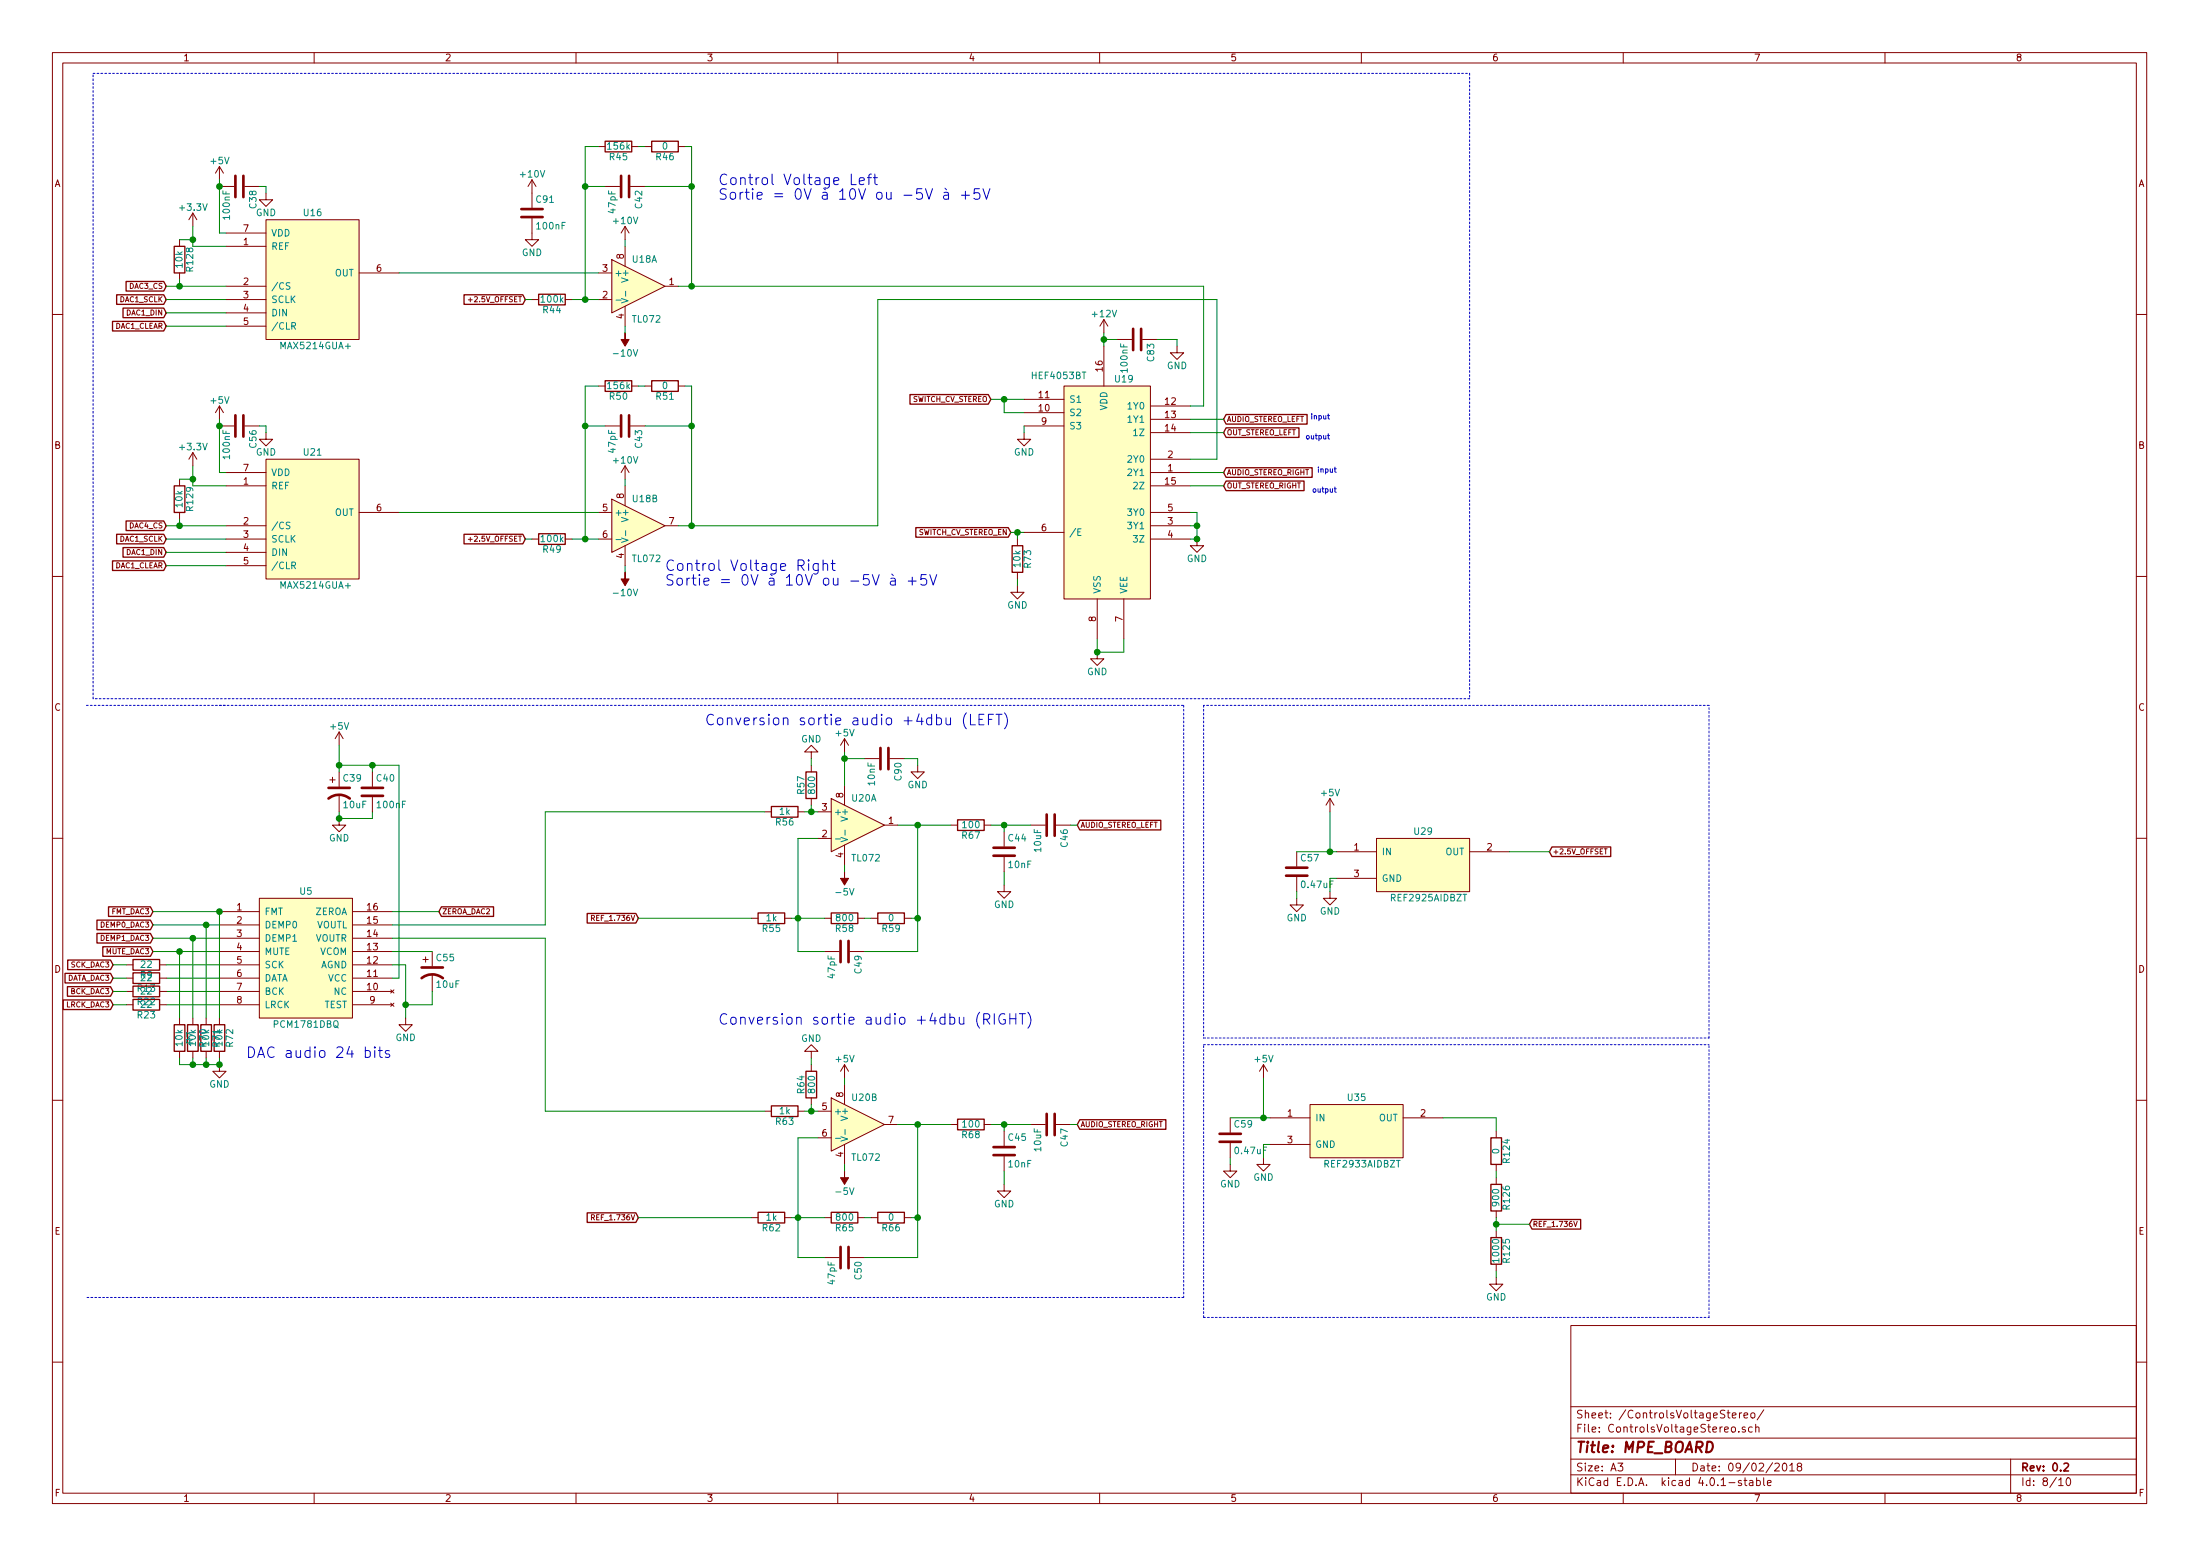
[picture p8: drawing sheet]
<svg xmlns="http://www.w3.org/2000/svg" width="420mm" height="297mm" viewBox="0 0 420 297" stroke-linecap="round" stroke-linejoin="round" font-family="sans-serif">
<g fill="none" stroke="#840000" stroke-width=".19">
<path d="M10 10h400v277h-400zM12 12h396v273.1h-396zM60 10v2M110 10v2M160 10v2M210 10v2M260 10v2M310 10v2M360 10v2M41.9 35.6h2.8M41.9 31.8v2.5M41.9 31.8l-.8 1.3"/>
<path d="M41.9 31.8l.8 1.3M46.7 35.6h2.8M50.8 36.9v1.2h1.3l-1.3 1.3-1.3-1.3h1.3M101.6 34.3v5.4M101.6 34.3l-.8 1.3M101.6 34.3l.8 1.3M114.3 28h1.3M115.6 35.6h2.8M120.4 35.6h2.8M120.6 28h1.3M123.2 28h1.3M129.5 28h1.3"/>
<path d="M34.3 45.8v1.2M34.3 52.1v1.3M36.8 40.7v2.5M36.8 40.7l-.7 1.2M36.8 40.7l.8 1.2M43.2 54.6h7.6M43.2 57.2h7.6M43.2 47h7.6M43.2 59.7h7.6M43.2 44.5h7.6M50.8 41.9h17.8v22.9h-17.8zM68.6 52.1h7.6"/>
<path d="M101.6 41.7v4.1h1.3l-1.3 1.2-1.3-1.2h1.3M101.6 57.2h1.3M107.9 57.2h1.3M114.3 57.2h2.5M114.3 52.1h2.5M116.8 49.6l10.2 5-10.2 5.1zM119.4 43.2v2.6M119.4 47v3.8M119.4 58.5v3.8M119.4 43.2l-.8 1.3M119.4 43.2l.7 1.3M127 54.6h2.5"/>
<path d="M10 60h2M41.9 77.5v2.5M41.9 77.5l-.8 1.3M41.9 77.5l.8 1.3M43.2 62.3h7.6M114.3 73.7h1.3M120.6 73.7h1.3M123.2 73.7h1.3M129.5 73.7h1.3M195.6 78.8h7.6M195.6 76.2h7.6M203.2 73.7h16.5v40.6h-16.5z"/>
<path d="M210.8 61v2.5M210.8 66.1v7.6M210.8 61l-.7 1.3M210.8 61l.8 1.3M213.4 64.8h2.8M218.2 64.8h2.8M219.7 77.5h7.6M224.8 66.1v1.2h1.3l-1.3 1.3-1.3-1.3h1.3M408 60h2M34.3 91.5v1.2M34.3 97.8v1.3M36.8 86.4v2.5"/>
<path d="M36.8 86.4l-.7 1.3M36.8 86.4l.8 1.3M41.9 81.3h2.8M43.2 90.2h7.6M43.2 92.7h7.6M46.7 81.3h2.8M50.8 87.7h17.8v22.8h-17.8zM50.8 82.6v1.3h1.3l-1.3 1.2-1.3-1.2h1.3M68.6 97.8h7.6M114.3 97.8h2.5M115.6 81.3h2.8M116.8 95.3l10.2 5.1-10.2 5z"/>
<path d="M119.4 88.9v2.6M119.4 92.7v3.9M119.4 88.9l-.8 1.3M119.4 88.9l.7 1.3M120.4 81.3h2.8M195.6 82.6v1.3h1.2l-1.2 1.2-1.3-1.2h1.3M195.6 81.3h7.6M219.7 97.8h7.6M219.7 90.2h7.6M219.7 87.7h7.6M219.7 80h7.6M219.7 82.6h7.6"/>
<path d="M219.7 92.7h7.6M10 110h2M43.2 102.9h7.6M43.2 100.4h7.6M43.2 105.4h7.6M43.2 108h7.6M101.6 102.9h1.3M107.9 102.9h1.3M114.3 102.9h2.5M119.4 104.2v3.8M127 100.4h2.5M194.3 111.8v1.3h1.3l-1.3 1.2-1.3-1.2h1.3"/>
<path d="M194.3 102.9v1.3M194.3 109.3v1.2M195.6 101.6h7.6M209.5 114.3v7.7M214.6 114.3v7.7M219.7 102.9h7.6M219.7 100.4h7.6M228.6 102.9v1.3h1.3l-1.3 1.2-1.3-1.2h1.3M408 110h2M64.8 139.7l-.8 1.3M64.8 139.7v2.6M64.8 139.7l.7 1.3"/>
<path d="M209.5 124.5v1.3h1.3l-1.3 1.2-1.2-1.2h1.2M63 148.9h1M63.5 148.4v1M64.8 156.2v1.3h1.2l-1.2 1.3-1.3-1.3h1.3M64.8 147.4v2.8M64.8 151.7v3.3M71.1 147.4v2.8M71.1 152.2v2.8M146 155h1.3M152.4 155h1.3M154.9 143.5h1.3l-1.3-1.2-1.2 1.2h1.2v1.3M154.9 146.1v1.3"/>
<path d="M154.9 152.4v1.3M156.2 155h2.5M158.7 152.4l10.2 5.1-10.2 5.1zM161.3 141v2.5M161.3 149.9v3.8M161.3 141l-.8 1.3M161.3 141l.8 1.3M165.1 144.8h2.8M168.9 157.5h2.5M169.9 144.8h2.8M175.3 146.1v1.3h1.2l-1.2 1.2-1.3-1.2h1.3M181.6 157.5h1.3"/>
<path d="M188 157.5h1.2M191.8 158.8v2.8M196.8 157.5h2.8M201.7 157.5h2.8M254 152.4l-.8 1.3M254 152.4v2.6M254 152.4l.8 1.3M10 160h2M41.9 174h7.6M41.9 176.6h7.6M41.9 179.1h7.6M49.5 171.5h17.8v22.8h-17.8z"/>
<path d="M67.3 174h7.6M67.3 176.6h7.6M67.3 179.1h7.6M113 175.3l.4-.1 .1-.4-.5-.1v1M143.5 175.3h1.3M149.9 175.3h1.2M156.2 160.1h2.5M157.5 175.3h1.2M161.3 161.3v3.8M163.8 175.3h1.3M166.4 175.3h1.2M172.7 175.3h1.3"/>
<path d="M191.8 168.9v1.3h1.2l-1.2 1.3-1.3-1.3h1.3M191.8 163.6v2.8M247.6 171.5v1.3h1.3l-1.3 1.2-1.2-1.2h1.2M247.6 162.6v2.8M247.6 167.4v2.8M254 170.2v1.3h1.3l-1.3 1.3-1.3-1.3h1.3M255.3 162.6h7.6M255.3 167.7h7.6M262.9 160.1h17.8v10.1h-17.8zM280.7 162.6h7.6M306.4 162h.5M408 160h2"/>
<path d="M24.1 184.2h1.3M24.1 186.7h1.3M24.1 189.3h1.3M24.1 191.8h1.3M30.5 184.2h1.2M30.5 186.7h1.2M30.5 189.3h1.2M30.5 191.8h1.2M34.3 194.3v1.3M36.8 194.3v1.3M39.4 194.3v1.3M41.9 181.6h7.6"/>
<path d="M41.9 184.2h7.6M41.9 186.7h7.6M41.9 189.3h7.6M41.9 191.8h7.6M41.9 194.3v1.3M67.3 181.6h7.6M67.3 184.2h7.6M67.3 186.7h7.6M67.3 189.3h7.6M67.3 191.8h7.6M74.6 191.5l.6 .6M74.6 189l.6 .6"/>
<path d="M75.2 191.5l-.6 .6M75.2 189l-.6 .6M77.5 194.3v1.3h1.2l-1.2 1.3-1.3-1.3h1.3M80.8 183.2h1M81.3 182.7v1M82.5 181.6v2.8M82.5 186v3.3M157.5 181.6h2.8M162.3 181.6h2.8M10 210h2M34.3 200.7v1.3M36.8 200.7v1.3"/>
<path d="M39.4 200.7v1.3M41.9 203.2v1.3h1.3l-1.3 1.3-1.3-1.3h1.3M41.9 200.7v1.3M146 212.1h1.3M152.4 212.1h1.3M154.9 200.7h1.3l-1.3-1.3-1.2 1.3h1.2v1.3M154.9 203.2v1.3M154.9 209.6v1.3M156.2 212.1h2.5M156.2 217.2h2.5M158.7 209.6l10.2 5.1-10.2 5zM161.3 203.2v2.6"/>
<path d="M161.3 207v3.9M161.3 218.5v3.8M161.3 203.2l-.8 1.3M161.3 203.2l.8 1.3M168.9 214.7h2.5M181.6 214.7h1.3M188 214.7h1.2M191.8 215.9v2.8M196.8 214.7h2.8M201.7 214.7h2.8M234.9 213.4v2.8M234.9 218.2v2.8"/>
<path d="M241.3 203.2l-.8 1.3M241.3 203.2v2.6M241.3 203.2l.8 1.3M242.6 213.4h7.6M242.6 218.5h7.6M250.2 210.9h17.8v10.1h-17.8zM268 213.4h7.6M285.7 215.9v1.3M408 210h2M113 232.4h.4l.1-.4-.5-.1v1M143.5 232.4h1.3M149.9 232.4h1.2"/>
<path d="M157.5 232.4h1.2M163.8 232.4h1.3M166.4 232.4h1.2M172.7 232.4h1.3M191.8 226.1v1.3h1.2l-1.2 1.2-1.3-1.2h1.3M191.8 220.8v2.8M234.9 222.3v1.3h1.3l-1.3 1.2-1.2-1.2h1.2M241.3 221v1.3h1.3l-1.3 1.3-1.3-1.3h1.3M285.7 222.3v1.3M285.7 224.8v1.3M285.7 231.2v1.2M285.7 235v1.3"/>
<path d="M300.6 233.2l.3 .9 .3-.9M157.5 240.1h2.8M162.3 240.1h2.8M285.7 243.9v1.2h1.3l-1.3 1.3-1.2-1.3h1.2M285.7 241.3v1.3M300 253h108v32.1h-108zM10 260h2M300 278.5h108M300 274.5h108M300 268.5h108M309 279.3h.9l-.5 .6 .5 .1v.7l-.2 .1-.7-.1M320 278.5v3"/>
<path d="M330.7 272.5l.2-.1 .5 .1v.6l-.1 .2-.4 .1-.2-.1zM330.8 270.2l.7-.1v-.3l-.4-.1-.3 .2 .1 .7h.6M332.1 273.3v.1M332.2 269.7v1M332.6 269.7l-.4 .3M333.1 270.2l.7-.1-.1-.3-.4-.1-.2 .2v.7h.6M333.3 272.5a.37 .37 0 0 0-.6 .1l.1 .2 .5 .2 .1 .1-.3 .3-.4-.1M334.4 269.8l.2-.1 .5 .1 .1 .6-.2 .2-.4 .1-.2-.1zM334.6 272.5l-.4-.1-.3 .3 .1 .6 .2 .1 .4-.1M335.3 272.5l.2-.1 .4 .1v.9M335.3 271.9v1.5M336.9 269.1l-1.3 2"/>
<path d="M339 279.5l.5-.2 .3 .4-.9 1.1h.9M340.5 279.5l.2-.2a.81 .81 0 0 1 .6 .6 .81 .81 0 0 1-.3 .8l-.1 .1a.79 .79 0 0 1-.4-1.3zM341.8 279.7l.4-.4v1.5M343.5 279.9l-.3-.2 .1-.2 .2-.2 .4 .1 .2 .2-.1 .2-.5 .1-.3 .3 .1 .5 .2 .1h.3l.3-.3v-.3l-.3-.3M384 278.5v6.6M408 260h2M60 285.1v1.9M110 285.1v1.9M160 285.1v1.9M210 285.1v1.9M260 285.1v1.9M300 281.5h108"/>
<path d="M310 285.1v1.9M332.6 282.7a.37 .37 0 0 0-.6 .1l.1 .2 .5 .2v.1l-.2 .3-.4-.1M333.1 282.6h.5M333.3 282.1v1.3l.3 .2M334.1 282.7h.6l.1 .9M334.8 283h-.5l-.2 .2 .2 .4 .5-.1M335.5 282.7l.4-.1 .3 .3-.1 .6h-.6M335.5 282.1v1.5M336.8 282.1v1.3l.2 .2M337.5 283.1l.8-.1-.1-.3-.4-.1-.3 .2 .1 .7h.6M341.8 280.8h.9M360 285.1v1.9"/>
<path d="M393.2 282.5l.4-.4v1.5M393.2 283.6h.8M394.7 282.3l.2-.2a.81 .81 0 0 1 .6 .6 .81 .81 0 0 1-.3 .8l-.1 .1a.79 .79 0 0 1-.4-1.3z"/>
</g>
<path d="M394.2 279.5l.6-.2 .2 .4-.9 1.1h.9" fill="none" stroke="#840000" stroke-width=".3"/>
<g fill="#ffffc2" stroke="#ffffc2" stroke-width=".19">
<path d="M116.8 49.6l10.2 5-10.2 5.1z"/>
<path d="M116.8 95.3l10.2 5.1-10.2 5z"/>
<path d="M203.2 73.7h16.5v40.6h-16.5z"/>
<path d="M158.7 152.4l10.2 5.1-10.2 5.1z"/>
<path d="M158.7 209.6l10.2 5.1-10.2 5z"/>
<path d="M49.5 171.5h17.8v22.8h-17.8z"/>
<path d="M50.8 41.9h17.8v22.9h-17.8z"/>
<path d="M50.8 87.7h17.8v22.8h-17.8z"/>
<path d="M262.9 160.1h17.8v10.1h-17.8z"/>
<path d="M250.2 210.9h17.8v10.1h-17.8z"/>
</g>
<g fill="none" stroke="#008484" stroke-width=".19">
<path d="M55.4 54h-.5l-.2 .2 .1 .3 .5 .2v.4l-.2 .1h-.4M117.7 57.3h.9M118.7 57l1.3 .4-1.3 .4M119.5 55.6v1M55.7 62.2h.6l.1-.5-.7-.1v1.3M56 62.2l.4 .7M55.4 99.7h-.5l-.2 .2 .1 .3 .5 .3v.3l-.2 .2-.4-.1M55.7 108l.6-.1 .1-.5-.7-.1v1.3M56 108l.4 .6M117.7 103h.9M118.7 102.7l1.3 .4-1.3 .4M119.5 101.3v1"/>
<path d="M206.5 101h-.7v1.2h.7M160.6 159.9l1.3 .4-1.3 .4M161.4 158.5v.9M159.6 160.2h.9M159.6 217.3h.9M160.6 217l1.3 .4-1.3 .4M161.4 215.6v1"/>
</g>
<g fill="none" stroke="#840000" stroke-width=".51">
<path d="M45 33.6v4M46.5 33.6v4M99.6 39.9h4M118.6 33.6v4M120.1 33.6v4M99.6 41.4h4M45 79.3v4M46.5 79.3v4M118.6 79.3v4M120.1 79.3v4M216.4 62.8v4M217.9 62.8v4"/>
<path d="M62.7 152.4a3.3 3.3 0 0 1 4.1 0M62.7 150.4h4.1M69.1 151.9h4.1M69.1 150.4h4.1M168.1 142.8v4M169.7 142.8v4M199.9 155.5v4M201.4 155.5v4M160.5 179.6v4.1M162.1 179.6v4.1M189.7 163.4h4.1M189.7 161.8h4.1"/>
<path d="M245.6 167.2h4.1M245.6 165.6h4.1M80.5 186.7a3.3 3.3 0 0 1 4.1 0M80.5 184.7h4.1M189.7 219h4.1M199.9 212.6v4.1M201.4 212.6v4.1M232.9 218h4.1M232.9 216.4h4.1M160.5 238v4.1M162.1 238v4.1M189.7 220.5h4.1"/>
</g>
<g fill="none" stroke="#840000" stroke-width=".25">
<path d="M115.6 27h5v2h-5zM124.5 27h5v2h-5zM22.3 56.3h9l.4 .9-.4 .9h-9zM23.5 58.8h7.8l.4 .9-.4 .9h-7.8zM24.1 53.7h7.2l.4 .9-.4 1h-7.2zM33.3 47h2v5.1h-2zM88.6 56.3h11.2l.5 .9-.5 .9h-11.2zM102.9 56.2h5v2h-5zM21.5 61.4h9.8l.4 .9-.4 .9h-9.8zM115.6 72.7h5v2h-5zM124.5 72.7h5v2h-5zM173.8 75.3h14.9l.5 .9-.5 1h-14.9z"/>
<path d="M234.2 79.1h15.4v1.9h-15.4l-.5-1zM24.1 99.5h7.2l.4 .9-.4 .9h-7.2zM33.3 92.7h2v5.1h-2zM234.2 91.8h14.8v1.9h-14.8l-.5-1zM234.2 81.7h13.9v1.8h-13.9l-.5-.9zM234.2 89.3h16.4v1.8h-16.4l-.5-.9zM21.5 107.1h9.8l.4 .9-.4 .9h-9.8zM22.3 102h9l.4 .9-.4 .9h-9zM23.5 104.5h7.8l.4 .9-.4 1h-7.8zM88.6 102h11.2l.5 .9-.5 .9h-11.2zM102.9 101.9h5v2h-5zM174.9 100.7h17.7l.4 .9-.4 1h-17.7z"/>
<path d="M193.3 104.2h2v5.1h-2zM147.3 154h5.1v2h-5.1zM153.9 147.4h2.1v5h-2.1zM182.9 156.5h5.1v2h-5.1zM206.2 156.6h15.5v1.8h-15.5l-.5-.9zM18.5 175.7h10.2l.5 .9-.5 .9h-10.2zM18.5 178.2h10.2l.5 .9-.5 .9h-10.2zM20.7 173.1h8l.5 .9-.5 .9h-8zM84.3 173.1h10v1.8h-10l-.5-.9zM112.1 174.4h9.3l.5 .9-.5 .9h-9.3zM144.8 174.3h5.1v2h-5.1zM158.7 174.3h5.1v2h-5.1z"/>
<path d="M167.6 174.3h5.1v2h-5.1zM296.4 161.7h11.2v1.8h-11.2l-.5-.9zM12.1 190.9h9l.5 .9-.5 .9h-9zM12.4 185.8h8.7l.5 .9-.5 .9h-8.7zM12.9 188.4h8.2l.5 .9-.5 .9h-8.2zM12.9 183.3h8.2l.5 .9-.5 .9h-8.2zM19.6 180.7h9.1l.5 .9-.5 1h-9.1zM25.4 183.2h5.1v2h-5.1zM25.4 185.7h5.1v2h-5.1zM25.4 188.3h5.1v2h-5.1zM25.4 190.8h5.1v2h-5.1zM33.3 195.6h2v5.1h-2z"/>
<path d="M35.8 195.6h2v5.1h-2zM38.4 195.6h2v5.1h-2zM40.9 195.6h2v5.1h-2zM147.3 211.1h5.1v2h-5.1zM153.9 204.5h2.1v5.1h-2.1zM182.9 213.7h5.1v2h-5.1zM206.2 213.8h16.5v1.8h-16.5l-.5-.9zM284.7 217.2h2.1v5.1h-2.1zM112.1 231.5h9.3l.5 .9-.5 1h-9.3zM144.8 231.4h5.1v2.1h-5.1zM158.7 231.4h5.1v2.1h-5.1zM167.6 231.4h5.1v2.1h-5.1z"/>
<path d="M284.7 236.3h2.1v5h-2.1zM284.7 226.1h2.1v5.1h-2.1zM292.6 232.8h9.3v1.8h-9.3l-.5-.9z"/>
</g>
<g fill="none" stroke="#0000c2" stroke-width=".19">
<path d="M162.6 33.2v2h.9M164.1 34.6l1-.2-.1-.4-.6-.1-.3 .3 .1 .9 .2 .1 .6-.1M165.7 33.9h.7M166.4 33.2l-.4 .1-.1 .2v1.7M166.8 33.9h.8M167.1 33.2v1.8l.1 .1 .4 .1M176.8 36l.6 2 .7-2M180.3 36.8h.8l.1 1.2M180.5 35.9l.3 .3M181.2 37.2l-.7 .1a.39 .39 0 0 0-.3 .4 .39 .39 0 0 0 .3 .3l.7-.1M183.6 37.3h1.5M184.4 36.5v1.5"/>
<path d="M187 36h-.9l-.1 1 .3-.2 .7 .1 .1 .3-.1 .7-.2 .1h-.5l-.3-.1M187.7 36l.7 2 .7-2M154.4 106.9l-.1 .1 .1 .1 .1-.1-.1-.1v.2M156.3 107.6v1.6a.56 .56 0 0 1-.9 .3M156.3 107.7a.68 .68 0 0 0-.9 .1l-.1 .2 .1 .7 .3 .2 .6-.1M157.2 107.8a.51 .51 0 0 1 .9 .1v1M157.2 106.9v2M158.7 107.6h.8M159 106.9v1.7l.1 .2 .4 .1M166.6 109.7l.7 2 .6-2M170.1 110.5h.8l.1 1.2M170.3 109.6l.3 .3"/>
<path d="M171 110.8l-.7 .1a.39 .39 0 0 0-.3 .4 .39 .39 0 0 0 .3 .4l.7-.1M173.5 110.9h1.5M174.2 110.2v1.5M176.9 109.7h-1l-.1 1 .3-.2 .7 .1 .2 .2-.1 .7-.3 .2h-.5l-.3-.2M177.6 109.7l.6 2 .7-2M184.6 136.1a2.34 2.34 0 0 0 0 3M185.3 136.4v2h1M187 137.3h.6M187.9 136.4h-.9v2h.9M188.8 137.3h.6M189.7 136.4h-.9v2M190.2 136.4h1.2"/>
<path d="M190.8 136.4v2M191.8 136.1a2.26 2.26 0 0 1 0 3M71.6 199.9l-.1 .1 .1 .1 .1-.1-.1-.1v.2M72.5 199.9v1.7l.1 .2 .4 .1M187.9 194.6h.7a.55 .55 0 0 0 .4-.6 .55 .55 0 0 0-.4-.5h-.7v2M188.4 194.6l.6 .9M189.9 193.5v2M191.9 193.6a.92 .92 0 0 0-1.1 .3 .92 .92 0 0 0 .1 1.1 .7 .7 0 0 0 1.1 .3v-.6h-.4M192.9 193.5v2M192.9 194.5h1.1M194 193.5v2M194.7 193.5h1.1"/>
<path d="M195.2 193.5v2M196.3 193.2a2.26 2.26 0 0 1 0 3.1M69.8 200.6a.71 .71 0 0 1 .8 .1v1a.67 .67 0 0 1-.8 .1M71.6 200.5v1.4M72.3 200.5h.7M74.3 200.6l-.4-.1-.3 .3 .1 .3 .6 .2 .1 .2-.1 .3-.1 .1-.6-.1"/>
</g>
<g fill="#840000" stroke="#840000" stroke-width=".19">
<path d="M161.3 166.4v1.3h.8l-.8 1.2-.8-1.2h.8z"/>
<path d="M161.3 223.6v1.2h.8l-.8 1.3-.8-1.3h.8z"/>
<path d="M119.4 63.5v1.3h.7l-.7 1.3-.8-1.3h.8z"/>
<path d="M119.4 109.3v1.2h.7l-.7 1.3-.8-1.3h.8z"/>
</g>
<g fill="none" stroke="#008400" stroke-width=".19">
<path d="M41.9 34.3v10.2h1.3M49.5 35.6h1.3v1.3M111.8 35.6h3.8M114.3 28h-2.5v29.2M121.9 28h1.3M123.2 35.6h8.9M130.8 28h1.3v26.6M31.7 57.2h11.5M31.7 54.6h11.5M31.7 59.7h11.5M34.3 53.4v1.2M34.3 45.8h2.5"/>
<path d="M36.8 43.2v3.8h6.4M76.2 52.1h38.1M100.3 57.2h1.3M109.2 57.2h5.1M119.4 45.8v1.2M129.5 54.6h100.4v22.9h-2.6M31.7 62.3h11.5M114.3 73.7h-2.5v29.2M119.4 62.3v1.2M121.9 73.7h1.3M130.8 73.7h1.3v26.7M189.2 76.2h6.4"/>
<path d="M191.8 76.2v2.6h3.8M210.8 63.5v2.6M210.8 64.8h2.6M221 64.8h3.8v1.3M34.3 99.1v1.3M34.3 91.5h2.5M36.8 88.9v3.8h6.4M41.9 80v10.2h1.3M49.5 81.3h1.3v1.3M76.2 97.8h38.1M111.8 81.3h3.8M119.4 91.5v1.2"/>
<path d="M123.2 81.3h8.9M195.6 81.3v1.3M227.3 87.7h5.1v-30.5h-64.8v43.2h-38.1M227.3 97.8h1.3v5.1h-1.3M227.3 92.7h6.4M227.3 82.6h6.4M227.3 80h6.4M227.3 90.2h6.4M31.7 102.9h11.5M31.7 100.4h11.5M31.7 108h11.5M31.7 105.4h11.5"/>
<path d="M100.3 102.9h1.3M109.2 102.9h5.1M119.4 108v1.3M193 101.6h2.6M194.3 101.6v1.3M194.3 110.5v1.3M227.3 100.4h1.3M209.5 122v2.5h5.1v-2.5M64.8 146.1h11.4v40.6h-1.3M64.8 155v1.2h6.3v-1.2M64.8 142.3v5.1M71.1 146.1v1.3"/>
<path d="M146 155h-41.9v21.6h-29.2M153.7 155h2.5M154.9 144.8v1.3M154.9 153.7v1.3M161.3 143.5v6.4M161.3 144.8h3.8M171.4 157.5h10.2M172.7 144.8h2.6v1.3M175.3 157.5v24.1h-10.2M189.2 157.5h7.6M191.8 157.5v1.3M204.5 157.5h1.2"/>
<path d="M254 155v7.6M29.2 174h12.7v20.3M29.2 176.6h12.7M29.2 179.1h12.7M36.8 179.1v15.2M39.4 176.6v17.7M74.9 179.1h29.2v33h41.9M74.9 174h8.9M121.9 175.3h21.6M151.1 175.3h6.4M156.2 160.1h-3.8v21.5h5.1M161.3 165.1v1.3"/>
<path d="M165.1 175.3h1.3M174 175.3h1.3M191.8 166.4v2.5M247.6 162.6h7.7M247.6 170.2v1.3M255.3 167.7h-1.3v2.5M288.3 162.6h7.6M21.6 186.7h2.5M21.6 189.3h2.5M21.6 191.8h2.5M21.6 184.2h2.5M29.2 181.6h12.7"/>
<path d="M31.7 186.7h10.2M31.7 189.3h10.2M31.7 191.8h10.2M31.7 184.2h10.2M34.3 181.6v12.7M74.9 181.6h7.6M74.9 184.2h2.6v10.1M82.5 189.3v2.5h-5M34.3 202v1.2h7.6v-1.2M36.8 202v1.2M39.4 202v1.2M153.7 212.1h2.5"/>
<path d="M154.9 202v1.2M154.9 210.9v1.2M156.2 217.2h-3.8v22.9h5.1M161.3 205.8v1.2M171.4 214.7h10.2M175.3 214.7v25.4h-10.2M189.2 214.7h7.6M191.8 214.7v1.2M204.5 214.7h1.2M234.9 213.4h7.7M241.3 205.8v7.6M242.6 218.5h-1.3v2.5"/>
<path d="M275.6 213.4h10.1v2.5M121.9 232.4h21.6M151.1 232.4h6.4M161.3 222.3v1.3M165.1 232.4h1.3M174 232.4h1.3M191.8 223.6v2.5M234.9 221v1.3M285.7 223.6v1.2M285.7 232.4v2.6M285.7 233.7h6.4M285.7 242.6v1.3"/>
</g>
<g fill="#008400" stroke="#008400" stroke-width=".25">
<circle cx="111.8" cy="57.2" r=".51"/>
<circle cx="111.8" cy="35.6" r=".51"/>
<circle cx="132.1" cy="35.6" r=".51"/>
<circle cx="132.1" cy="54.6" r=".51"/>
<circle cx="111.8" cy="102.9" r=".51"/>
<circle cx="111.8" cy="81.3" r=".51"/>
<circle cx="132.1" cy="81.3" r=".51"/>
<circle cx="132.1" cy="100.4" r=".51"/>
<circle cx="209.6" cy="124.5" r=".51"/>
<circle cx="191.8" cy="76.2" r=".51"/>
<circle cx="152.4" cy="175.3" r=".51"/>
<circle cx="154.9" cy="155" r=".51"/>
<circle cx="175.3" cy="157.5" r=".51"/>
<circle cx="191.8" cy="157.5" r=".51"/>
<circle cx="152.4" cy="232.4" r=".51"/>
<circle cx="154.9" cy="212.1" r=".51"/>
<circle cx="175.3" cy="214.7" r=".51"/>
<circle cx="191.8" cy="214.7" r=".51"/>
<circle cx="175.3" cy="175.3" r=".51"/>
<circle cx="175.3" cy="232.4" r=".51"/>
<circle cx="194.3" cy="101.6" r=".51"/>
<circle cx="228.6" cy="100.4" r=".51"/>
<circle cx="228.6" cy="102.9" r=".51"/>
<circle cx="210.8" cy="64.8" r=".51"/>
<circle cx="161.3" cy="144.8" r=".51"/>
<circle cx="77.5" cy="191.8" r=".51"/>
<circle cx="41.9" cy="174" r=".51"/>
<circle cx="39.4" cy="176.6" r=".51"/>
<circle cx="41.9" cy="203.2" r=".51"/>
<circle cx="36.8" cy="179.1" r=".51"/>
<circle cx="34.3" cy="181.6" r=".51"/>
<circle cx="39.4" cy="203.2" r=".51"/>
<circle cx="36.8" cy="203.2" r=".51"/>
<circle cx="64.8" cy="156.2" r=".51"/>
<circle cx="71.1" cy="146.1" r=".51"/>
<circle cx="64.8" cy="146.1" r=".51"/>
<circle cx="41.9" cy="35.6" r=".51"/>
<circle cx="34.3" cy="54.6" r=".51"/>
<circle cx="36.8" cy="45.8" r=".51"/>
<circle cx="41.9" cy="81.3" r=".51"/>
<circle cx="34.3" cy="100.4" r=".51"/>
<circle cx="36.8" cy="91.5" r=".51"/>
<circle cx="254" cy="162.6" r=".51"/>
<circle cx="241.3" cy="213.4" r=".51"/>
<circle cx="285.7" cy="233.7" r=".51"/>
</g>
<g fill="none" stroke="#0000c2" stroke-width=".19" stroke-dasharray=".3 .4">
<path d="M17.8 14h262.9M280.7 14v119.4M16.5 134.7h26.7M17.8 133.4v-119.4M41.9 134.7h184.2M226.1 134.7v113M229.9 134.7v63.5M280.7 133.4h-262.9M326.4 134.7h-96.5M229.9 198.2h96.5M229.9 199.4h96.5M326.4 198.2v-63.5"/>
<path d="M226.1 247.7h-209.6M229.9 251.5h96.5M229.9 251.5v-52.1M326.4 251.5v-52.1"/>
</g>
<g font-size="2.8" fill="#0000c2">
<text x="137.2" y="35.3">Control Voltage Left</text>
<text x="137.2" y="38.1">Sortie = 0V à 10V ou -5V à +5V</text>
<text x="127" y="109">Control Voltage Right</text>
<text x="127" y="111.8">Sortie = 0V à 10V ou -5V à +5V</text>
<text x="134.6" y="138.5">Conversion sortie audio +4dbu (LEFT)</text>
<text x="137.2" y="195.6">Conversion sortie audio +4dbu (RIGHT)</text>
<text x="47" y="202">DAC audio 24 bits</text>
</g>
<text font-size="2.8" fill="#840000" x="301" y="277.3">Title: MPE_BOARD</text>
<g font-size="2.1" fill="#840000">
<text x="301" y="273.5">File: ControlsVoltageStereo.sch</text>
<text x="301" y="270.8">Sheet: /ControlsVoltageStereo/</text>
<text x="301" y="280.9">Size: A3</text>
<text x="323" y="280.9">Date: 09/02/2018</text>
<text x="386" y="280.9">Rev: 0.2</text>
<text x="301" y="283.7">KiCad E.D.A. kicad 4.0.1-stable</text>
<text x="386" y="283.7">Id: 8/10</text>
</g>
<g font-size="1.8" fill="#840000">
<text x="35" y="11.7">1</text>
<text x="85" y="11.7">2</text>
<text x="135" y="11.7">3</text>
<text x="185" y="11.7">4</text>
<text x="235" y="11.7">5</text>
<text x="285" y="11.7">6</text>
<text x="335" y="11.7">7</text>
<text x="385" y="11.7">8</text>
<text x="10.4" y="35.7">A</text>
<text x="408.4" y="35.7">A</text>
<text x="46.5" y="46.8">1</text>
<text x="46.5" y="44.2">7</text>
<text x="71.9" y="51.9">6</text>
<text x="115.1" y="51.9">3</text>
<text x="119.1" y="49.4" transform="rotate(-90 119.1 49.4)">8</text>
<text x="46.5" y="54.4">2</text>
<text x="46.5" y="56.9">3</text>
<text x="46.5" y="59.5">4</text>
<text x="115.1" y="56.9">2</text>
<text x="127.8" y="54.4">1</text>
<text x="46.5" y="62">5</text>
<text x="119.1" y="60.8" transform="rotate(-90 119.1 60.8)">4</text>
<text x="210.6" y="70.9" transform="rotate(-90 210.6 70.9)">16</text>
<text x="198.4" y="76">11</text>
<text x="222.6" y="77.3">12</text>
<text x="198.4" y="78.5">10</text>
<text x="198.9" y="81.1">9</text>
<text x="222.6" y="79.8">13</text>
<text x="222.6" y="82.3">14</text>
<text x="10.4" y="85.7">B</text>
<text x="46.5" y="90">7</text>
<text x="223" y="90">1</text>
<text x="223" y="87.4">2</text>
<text x="408.4" y="85.7">B</text>
<text x="46.5" y="92.5">1</text>
<text x="119.1" y="95.1" transform="rotate(-90 119.1 95.1)">8</text>
<text x="222.6" y="92.5">15</text>
<text x="46.5" y="100.1">2</text>
<text x="71.9" y="97.6">6</text>
<text x="115.1" y="97.6">5</text>
<text x="127.8" y="100.1">7</text>
<text x="198.9" y="101.4">6</text>
<text x="223" y="100.1">3</text>
<text x="223" y="97.6">5</text>
<text x="46.5" y="102.7">3</text>
<text x="46.5" y="105.2">4</text>
<text x="46.5" y="107.7">5</text>
<text x="115.1" y="102.7">6</text>
<text x="119.1" y="106.6" transform="rotate(-90 119.1 106.6)">4</text>
<text x="223" y="102.7">4</text>
<text x="209.3" y="118.6" transform="rotate(-90 209.3 118.6)">8</text>
<text x="214.4" y="118.6" transform="rotate(-90 214.4 118.6)">7</text>
<text x="10.4" y="135.7">C</text>
<text x="408.4" y="135.7">C</text>
<text x="157" y="154.7">3</text>
<text x="161" y="152.3" transform="rotate(-90 161 152.3)">8</text>
<text x="157" y="159.8">2</text>
<text x="169.7" y="157.3">1</text>
<text x="161" y="163.7" transform="rotate(-90 161 163.7)">4</text>
<text x="258.6" y="162.3">1</text>
<text x="258.6" y="167.4">3</text>
<text x="284" y="162.3">2</text>
<text x="45.2" y="173.8">1</text>
<text x="70.2" y="173.8">16</text>
<text x="45.2" y="176.3">2</text>
<text x="45.2" y="178.9">3</text>
<text x="70.2" y="178.9">14</text>
<text x="70.2" y="176.3">15</text>
<text x="10.4" y="185.7">D</text>
<text x="45.2" y="181.4">4</text>
<text x="45.2" y="183.9">5</text>
<text x="70.2" y="183.9">12</text>
<text x="70.2" y="181.4">13</text>
<text x="408.4" y="185.7">D</text>
<text x="45.2" y="186.5">6</text>
<text x="45.2" y="189">7</text>
<text x="45.2" y="191.6">8</text>
<text x="70.2" y="189">10</text>
<text x="70.2" y="186.5">11</text>
<text x="70.6" y="191.6">9</text>
<text x="161" y="209.4" transform="rotate(-90 161 209.4)">8</text>
<text x="157" y="211.9">5</text>
<text x="169.7" y="214.4">7</text>
<text x="245.9" y="213.1">1</text>
<text x="271.3" y="213.1">2</text>
<text x="157" y="217">6</text>
<text x="161" y="220.9" transform="rotate(-90 161 220.9)">4</text>
<text x="245.9" y="218.2">3</text>
<text x="10.4" y="235.7">E</text>
<text x="408.4" y="235.7">E</text>
<text x="10.5" y="285.7">F</text>
<text x="35" y="286.7">1</text>
<text x="85" y="286.7">2</text>
<text x="135" y="286.7">3</text>
<text x="185" y="286.7">4</text>
<text x="235" y="286.7">5</text>
<text x="285" y="286.7">6</text>
<text x="335" y="286.7">7</text>
<text x="385" y="286.7">8</text>
<text x="408.5" y="285.7">F</text>
</g>
<g font-size="1.8" fill="#008484">
<text x="116.2" y="28.5">156k</text>
<text x="126.5" y="28.5">0</text>
<text x="40.3" y="31.3">+5V</text>
<text x="99.5" y="33.9">+10V</text>
<text x="116.5" y="30.6">R45</text>
<text x="125.4" y="30.6">R46</text>
<text x="34.5" y="40.2">+3.3V</text>
<text x="43.9" y="41.7" transform="rotate(-90 43.9 41.7)">100nF</text>
<text x="48.8" y="41.2">GND</text>
<text x="49" y="39.7" transform="rotate(-90 49 39.7)">C38</text>
<text x="58.1" y="41.2">U16</text>
<text x="102.5" y="38.7">C91</text>
<text x="117.6" y="40.6" transform="rotate(-90 117.6 40.6)">47pF</text>
<text x="122.6" y="39.7" transform="rotate(-90 122.6 39.7)">C42</text>
<text x="51.8" y="47.7">REF</text>
<text x="51.8" y="45.1">VDD</text>
<text x="102.6" y="43.8">100nF</text>
<text x="117.3" y="42.8">+10V</text>
<text x="34.8" y="51" transform="rotate(-90 34.8 51)">10k</text>
<text x="36.9" y="51.7" transform="rotate(-90 36.9 51.7)">R128</text>
<text x="63.8" y="52.7">OUT</text>
<text x="99.6" y="48.9">GND</text>
<text x="117.3" y="52.7">+</text>
<text x="120" y="53.6" transform="rotate(-90 120 53.6)">V+</text>
<text x="120.8" y="50.1">U18A</text>
<text x="51.8" y="55.3">/CS</text>
<text x="51.8" y="57.8">SCLK</text>
<text x="103.5" y="57.7">100k</text>
<text x="103.8" y="59.8">R44</text>
<text x="51.8" y="60.4">DIN</text>
<text x="51.8" y="62.9">/CLR</text>
<text x="120.9" y="61.6">TL072</text>
<text x="208.7" y="60.5">+12V</text>
<text x="53.9" y="66.6">MAX5214GUA+</text>
<text x="117.5" y="68.1">-10V</text>
<text x="215.3" y="70.9" transform="rotate(-90 215.3 70.9)">100nF</text>
<text x="220.4" y="68.9" transform="rotate(-90 220.4 68.9)">C83</text>
<text x="222.8" y="70.4">GND</text>
<text x="40.3" y="77">+5V</text>
<text x="116.2" y="74.3">156k</text>
<text x="116.5" y="76.3">R50</text>
<text x="125.4" y="76.3">R51</text>
<text x="126.5" y="74.3">0</text>
<text x="197.3" y="72.4">HEF4053BT</text>
<text x="204.2" y="76.9">S1</text>
<text x="213" y="73">U19</text>
<text x="204.2" y="82">S3</text>
<text x="204.2" y="79.4">S2</text>
<text x="211.5" y="78.4" transform="rotate(-90 211.5 78.4)">VDD</text>
<text x="215.5" y="78.1">1Y0</text>
<text x="215.5" y="80.7">1Y1</text>
<text x="216.6" y="83.2">1Z</text>
<text x="34.5" y="85.9">+3.3V</text>
<text x="43.9" y="87.4" transform="rotate(-90 43.9 87.4)">100nF</text>
<text x="48.8" y="87">GND</text>
<text x="49" y="85.4" transform="rotate(-90 49 85.4)">C56</text>
<text x="58.1" y="87">U21</text>
<text x="117.3" y="88.5">+10V</text>
<text x="117.6" y="86.3" transform="rotate(-90 117.6 86.3)">47pF</text>
<text x="122.6" y="85.4" transform="rotate(-90 122.6 85.4)">C43</text>
<text x="193.6" y="87">GND</text>
<text x="215.5" y="88.3">2Y0</text>
<text x="51.8" y="93.4">REF</text>
<text x="51.8" y="90.8">VDD</text>
<text x="120.9" y="95.8">U18B</text>
<text x="215.5" y="90.8">2Y1</text>
<text x="216.6" y="93.4">2Z</text>
<text x="34.8" y="96.8" transform="rotate(-90 34.8 96.8)">10k</text>
<text x="36.9" y="97.4" transform="rotate(-90 36.9 97.4)">R129</text>
<text x="51.8" y="101">/CS</text>
<text x="63.8" y="98.5">OUT</text>
<text x="117.3" y="98.5">+</text>
<text x="120" y="99.3" transform="rotate(-90 120 99.3)">V+</text>
<text x="215.5" y="101">3Y1</text>
<text x="215.5" y="98.5">3Y0</text>
<text x="51.8" y="103.5">SCLK</text>
<text x="51.8" y="106.1">DIN</text>
<text x="103.5" y="103.5">100k</text>
<text x="103.8" y="105.5">R49</text>
<text x="120.9" y="107.3">TL072</text>
<text x="204.2" y="102.3">/E</text>
<text x="216.6" y="103.5">3Z</text>
<text x="226.6" y="107.3">GND</text>
<text x="51.8" y="108.6">/CLR</text>
<text x="53.9" y="112.4">MAX5214GUA+</text>
<text x="117.5" y="113.8">-10V</text>
<text x="194.9" y="108.2" transform="rotate(-90 194.9 108.2)">10k</text>
<text x="196.9" y="108.3" transform="rotate(-90 196.9 108.3)">R73</text>
<text x="210.2" y="113.3" transform="rotate(-90 210.2 113.3)">VSS</text>
<text x="215.3" y="113.3" transform="rotate(-90 215.3 113.3)">VEE</text>
<text x="192.4" y="116.2">GND</text>
<text x="207.6" y="128.9">GND</text>
<text x="63.2" y="139.3">+5V</text>
<text x="153" y="141.7">GND</text>
<text x="159.7" y="140.5">+5V</text>
<text x="65.6" y="149.2">C39</text>
<text x="72" y="149.2">C40</text>
<text x="167.1" y="149.8" transform="rotate(-90 167.1 149.8)">10nF</text>
<text x="172.2" y="148.9" transform="rotate(-90 172.2 148.9)">C90</text>
<text x="65.7" y="154.3">10uF</text>
<text x="72.2" y="154.3">100nF</text>
<text x="148.9" y="155.5">1k</text>
<text x="153.6" y="151.5" transform="rotate(-90 153.6 151.5)">R57</text>
<text x="155.7" y="151.4" transform="rotate(-90 155.7 151.4)">800</text>
<text x="159.3" y="155.6">+</text>
<text x="162.7" y="153">U20A</text>
<text x="173.3" y="150.5">GND</text>
<text x="252.4" y="152">+5V</text>
<text x="62.8" y="160.6">GND</text>
<text x="148.2" y="157.6">R56</text>
<text x="161.9" y="156.4" transform="rotate(-90 161.9 156.4)">V+</text>
<text x="183.8" y="160.1">R67</text>
<text x="183.9" y="158.1">100</text>
<text x="192.6" y="160.6">C44</text>
<text x="203.9" y="161.6" transform="rotate(-90 203.9 161.6)">C46</text>
<text x="270.2" y="159.3">U29</text>
<text x="162.8" y="164.4">TL072</text>
<text x="192.7" y="165.7">10nF</text>
<text x="198.8" y="162.5" transform="rotate(-90 198.8 162.5)">10uF</text>
<text x="248.5" y="164.4">C57</text>
<text x="263.9" y="163.2">IN</text>
<text x="275.9" y="163.2">OUT</text>
<text x="57.3" y="170.8">U5</text>
<text x="159.9" y="170.9">-5V</text>
<text x="189.8" y="173.3">GND</text>
<text x="248.7" y="169.5">0.47uF</text>
<text x="263.9" y="168.3">GND</text>
<text x="265.9" y="172">REF2925AIDBZT</text>
<text x="50.5" y="174.7">FMT</text>
<text x="50.5" y="177.2">DEMP0</text>
<text x="50.5" y="179.7">DEMP1</text>
<text x="60.1" y="179.7">VOUTR</text>
<text x="60.1" y="174.7">ZEROA</text>
<text x="60.3" y="177.2">VOUTL</text>
<text x="145.7" y="177.9">R55</text>
<text x="146.4" y="175.9">1k</text>
<text x="159.7" y="177.9">R58</text>
<text x="159.8" y="175.9">800</text>
<text x="168.6" y="177.9">R59</text>
<text x="169.7" y="175.9">0</text>
<text x="245.7" y="175.9">GND</text>
<text x="252" y="174.6">GND</text>
<text x="27" y="184.7">22</text>
<text x="50.5" y="182.3">MUTE</text>
<text x="50.5" y="184.8">SCK</text>
<text x="61" y="182.3">VCOM</text>
<text x="61.1" y="184.8">AGND</text>
<text x="83.4" y="183.5">C55</text>
<text x="164.5" y="185.8" transform="rotate(-90 164.5 185.8)">C49</text>
<text x="26.3" y="189.3">R13</text>
<text x="26.3" y="191.9">R22</text>
<text x="27" y="187.3">22</text>
<text x="27" y="189.8">22</text>
<text x="50.5" y="187.4">DATA</text>
<text x="50.5" y="189.9">BCK</text>
<text x="62.6" y="187.4">VCC</text>
<text x="63.7" y="189.9">NC</text>
<text x="83.5" y="188.6">10uF</text>
<text x="159.5" y="186.7" transform="rotate(-90 159.5 186.7)">47pF</text>
<text x="26.3" y="194.4">R23</text>
<text x="27" y="192.4">22</text>
<text x="50.5" y="192.4">LRCK</text>
<text x="52.5" y="196.2">PCM1781DBQ</text>
<text x="61.8" y="192.4">TEST</text>
<text x="34.8" y="199.6" transform="rotate(-90 34.8 199.6)">10k</text>
<text x="36.9" y="199.3" transform="rotate(-90 36.9 199.3)">R7</text>
<text x="39.9" y="199.6" transform="rotate(-90 39.9 199.6)">10k</text>
<text x="42" y="199.8" transform="rotate(-90 42 199.8)">R71</text>
<text x="44.5" y="199.8" transform="rotate(-90 44.5 199.8)">R72</text>
<text x="75.5" y="198.7">GND</text>
<text x="153" y="198.9">GND</text>
<text x="159.7" y="202.8">+5V</text>
<text x="239.7" y="202.8">+5V</text>
<text x="40" y="207.6">GND</text>
<text x="153.6" y="208.7" transform="rotate(-90 153.6 208.7)">R64</text>
<text x="155.7" y="208.5" transform="rotate(-90 155.7 208.5)">800</text>
<text x="148.2" y="214.7">R63</text>
<text x="148.9" y="212.7">1k</text>
<text x="159.3" y="212.8">+</text>
<text x="161.9" y="213.6" transform="rotate(-90 161.9 213.6)">V+</text>
<text x="162.8" y="210.1">U20B</text>
<text x="183.9" y="215.2">100</text>
<text x="235.8" y="215.2">C59</text>
<text x="251.2" y="214">IN</text>
<text x="257.5" y="210.1">U35</text>
<text x="263.2" y="214">OUT</text>
<text x="162.8" y="221.6">TL072</text>
<text x="183.8" y="217.3">R68</text>
<text x="192.6" y="217.8">C45</text>
<text x="198.8" y="219.7" transform="rotate(-90 198.8 219.7)">10uF</text>
<text x="203.9" y="218.8" transform="rotate(-90 203.9 218.8)">C47</text>
<text x="236" y="220.3">0.47uF</text>
<text x="251.2" y="219.1">GND</text>
<text x="286.3" y="220.2" transform="rotate(-90 286.3 220.2)">0</text>
<text x="288.3" y="221.9" transform="rotate(-90 288.3 221.9)">R124</text>
<text x="192.7" y="222.8">10nF</text>
<text x="233" y="226.7">GND</text>
<text x="239.3" y="225.4">GND</text>
<text x="253.2" y="222.8">REF2933AIDBZT</text>
<text x="146.4" y="233">1k</text>
<text x="159.8" y="233">800</text>
<text x="159.9" y="228.1">-5V</text>
<text x="169.7" y="233">0</text>
<text x="189.8" y="230.5">GND</text>
<text x="286.3" y="230.1" transform="rotate(-90 286.3 230.1)">900</text>
<text x="288.3" y="230.7" transform="rotate(-90 288.3 230.7)">R126</text>
<text x="145.7" y="235">R62</text>
<text x="159.7" y="235">R65</text>
<text x="168.6" y="235">R66</text>
<text x="159.5" y="245.1" transform="rotate(-90 159.5 245.1)">47pF</text>
<text x="164.5" y="244.2" transform="rotate(-90 164.5 244.2)">C50</text>
<text x="286.3" y="240.8" transform="rotate(-90 286.3 240.8)">1000</text>
<text x="288.3" y="240.9" transform="rotate(-90 288.3 240.9)">R125</text>
<text x="283.8" y="248.2">GND</text>
</g>
<g font-size="1.4" fill="#840000">
<text x="22.8" y="57.7">DAC1_SCLK</text>
<text x="24.7" y="55.1">DAC3_CS</text>
<text x="89.8" y="57.7">+2.5V_OFFSET</text>
<text x="21.8" y="62.7">DAC1_CLEAR</text>
<text x="24.2" y="60.2">DAC1_DIN</text>
<text x="174" y="76.7">SWITCH_CV_STEREO</text>
<text x="234.3" y="83.1">OUT_STEREO_LEFT</text>
<text x="234.3" y="80.5">AUDIO_STEREO_LEFT</text>
<text x="234.3" y="93.2">OUT_STEREO_RIGHT</text>
<text x="234.3" y="90.7">AUDIO_STEREO_RIGHT</text>
<text x="24.7" y="100.8">DAC4_CS</text>
<text x="22.8" y="103.4">DAC1_SCLK</text>
<text x="24.2" y="105.9">DAC1_DIN</text>
<text x="89.8" y="103.4">+2.5V_OFFSET</text>
<text x="175.2" y="102.1">SWITCH_CV_STEREO_EN</text>
<text x="21.8" y="108.5">DAC1_CLEAR</text>
<text x="206.4" y="158">AUDIO_STEREO_LEFT</text>
<text x="296.5" y="163.1">+2.5V_OFFSET</text>
<text x="19.3" y="177">DEMP0_DAC3</text>
<text x="19.3" y="179.6">DEMP1_DAC3</text>
<text x="21.2" y="174.5">FMT_DAC3</text>
<text x="84.5" y="174.5">ZEROA_DAC2</text>
<text x="113.4" y="175.8">REF_1.736V</text>
<text x="13.5" y="184.7">SCK_DAC3</text>
<text x="20.1" y="182.1">MUTE_DAC3</text>
<text x="12.6" y="187.2">DATA_DAC3</text>
<text x="13.4" y="189.7">BCK_DAC3</text>
<text x="12.6" y="192.3">LRCK_DAC3</text>
<text x="206.4" y="215.1">AUDIO_STEREO_RIGHT</text>
<text x="113.4" y="232.9">REF_1.736V</text>
<text x="292.7" y="234.2">REF_1.736V</text>
</g>
<g font-size="1.4" fill="#0000c2">
<text x="249.7" y="83.9">output</text>
<text x="250.6" y="80">input</text>
<text x="251" y="94">output</text>
<text x="251.9" y="90.2">input</text>
</g>
</svg>
